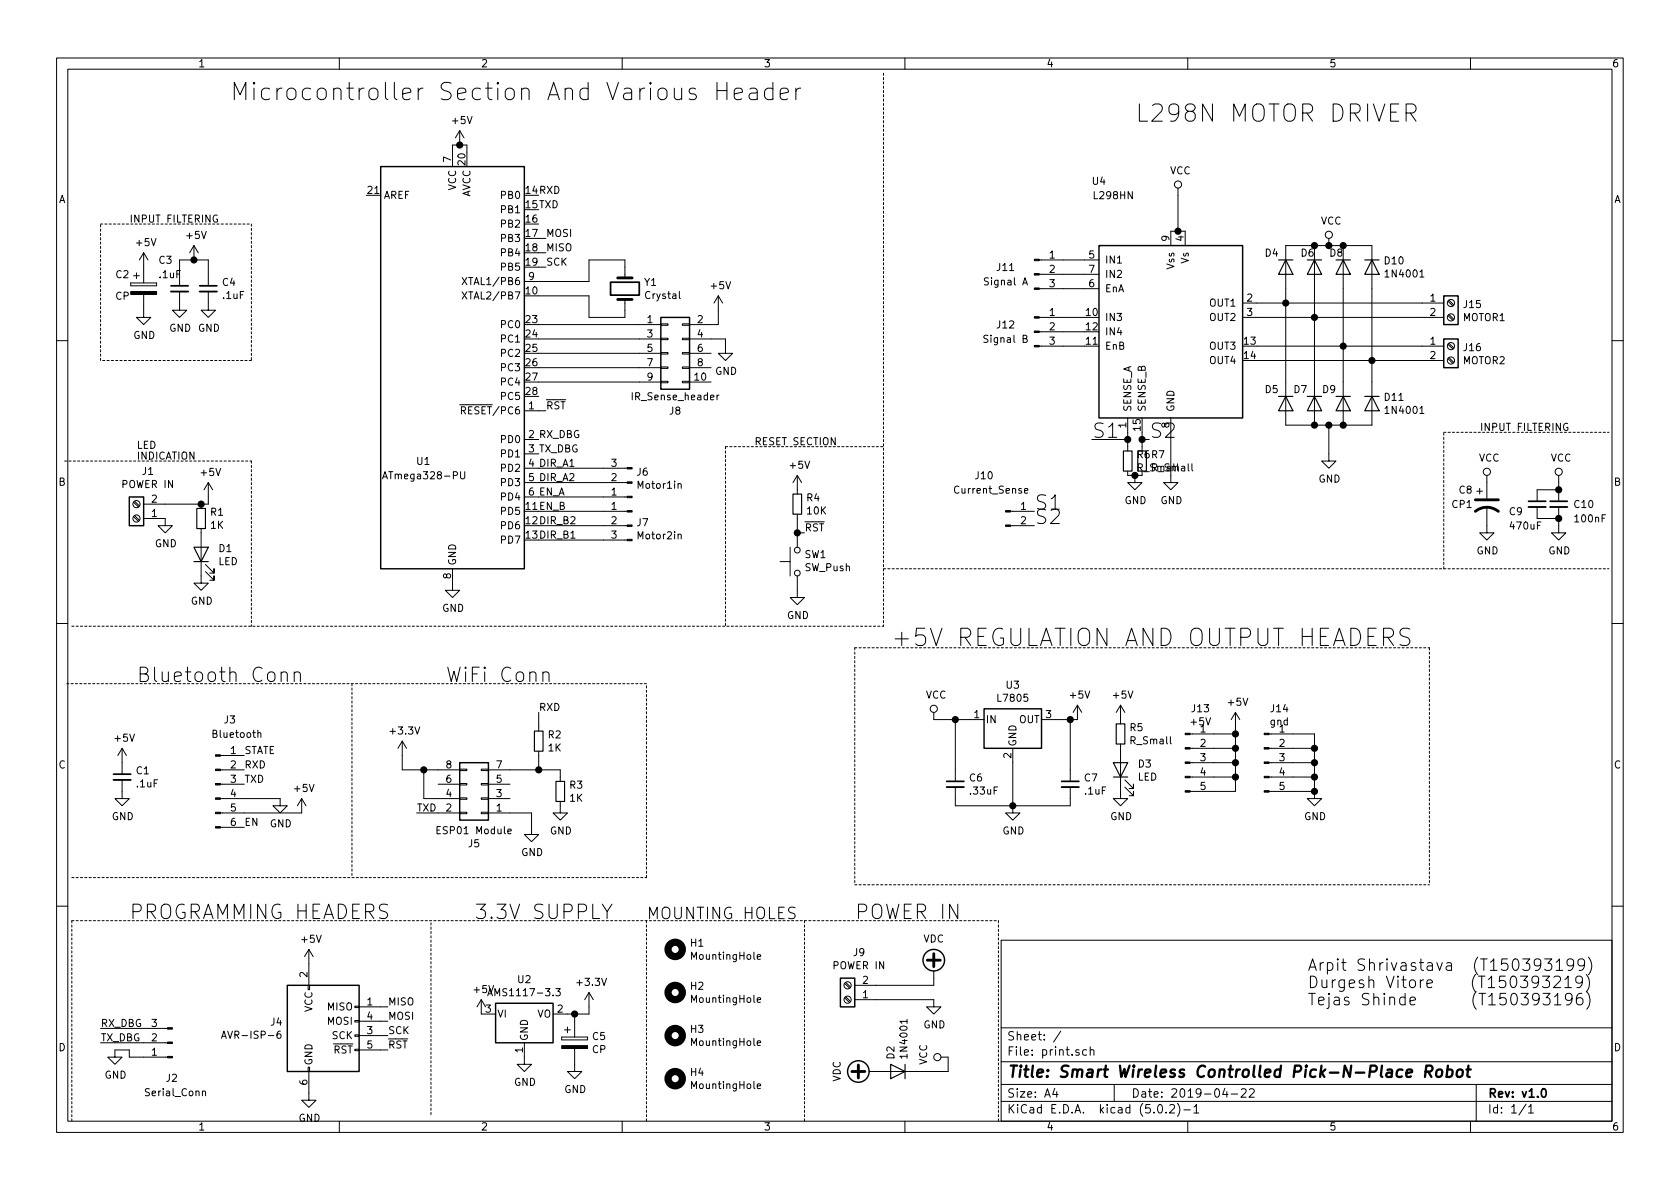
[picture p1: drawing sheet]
<svg xmlns="http://www.w3.org/2000/svg" width="297mm" height="210mm" viewBox="0 0 297 210" stroke-linecap="round" stroke-linejoin="round" font-family="sans-serif">
<g fill="none" stroke="#000" stroke-width=".18">
<path d="M10 10.3h277v189.9h-277zM12 12.2h273v186.1h-273zM60 10.3v1.9M110 10.3v1.9M126.8 14.6v3M126.8 16h1.7M128.5 14.6v3M129.8 16.6l1.5-.3-.2-.6-.3-.1h-.5l-.3 .1-.2 .3v1.2l.2 .3 .3 .1h.5l.3-.1M132.6 15.7l.3-.1h.6l.2 .1 .2 .3v1.6M133.9 16.3l-.3 .2h-.7a.6 .6 0 0 0-.5 .5 .6 .6 0 0 0 .5 .6h.7l.3-.1M136.7 15.7l-.4-.1h-.5l-.5 .3-.1 .3v.8l.3 .5 .3 .1h.5l.4-.1M136.7 14.6v3"/>
<path d="M137.9 16.6l1.5-.3-.2-.6-.2-.1h-.6l-.3 .1-.2 .3v1.2l.2 .3 .3 .1h.6l.2-.1M140.7 15.6v2M141.6 15.6a.77 .77 0 0 0-.9 .6M160 10.3v1.9M210 10.3v1.9M248.6 20h1.2a.83 .83 0 0 0 .6-.8 .83 .83 0 0 0-.6-.8h-1.2v3M249.4 20l1 1.4M260 10.3v1.9M38.4 38.1a.59 .59 0 0 0-.7 .6 .59 .59 0 0 0 .7 .5l.1-.4h-.3M81.3 23.1l-.8 1.3M81.3 23.1v2.5M81.3 23.1l.7 1.3"/>
<path d="M82.5 26.9v-1.3h-2.5v3.9M208.3 33.3v7.6M23.1 50v.5zM23.1 50.5h4.6zM23.1 50h4.6zM23.6 48.8h1M24.1 48.3v1M25.4 52.1v4h1.3l-1.3 1.3-1.3-1.3h1.3M25.4 44.7v5.3M25.4 44.7l-.8 1.3M25.4 44.7l.8 1.3M27.7 50v.5z"/>
<path d="M31.7 51.6v3.3h1.3l-1.3 1.2-1.2-1.2h1.2M31.7 50.5v-4.5h5.1v4.5M34.3 43.4l-.8 1.3M34.3 43.4v2.6M34.3 43.4l.8 1.3M36.8 51.6v3.3h1.3l-1.3 1.2-1.2-1.2h1.2M81.7 51.6l.8 1.3M81.7 49.1l.8 1.2M82.5 51.6l-.8 1.3M82.5 49.1l-.8 1.2M95.2 52.3h8.9v3.8h6.4v-3.1M95.2 57.4h21.6"/>
<path d="M95.2 59.9h21.6M95.2 44.7h1.3M95.2 47.2h1.3M95.2 42.2h1.3M110.5 49.1v-3.1h-6.4v3.8h-11.4M116.8 59.8h1.3v.3h-1.3zM116.8 57.3h1.3v.2h-1.3zM120.1 51.5v1.1l.2 .2M120.6 59.8h1.3v.3h-1.3zM120.6 57.3h1.3v.2h-1.3zM121.9 59.9h6.4v2.6h1.2l-1.2 1.2-1.3-1.2h1.3M127 52.3v5.1h-5.1"/>
<path d="M127 52.3l-.8 1.3M127 52.3l.8 1.3M180.8 50.4l.4-1.3 .5 1.3M180.9 59.9l.6-.1v-.4l-.6-.1v1.2h.5l.2-.2v-.2l-.3-.2M180.9 50h.6M183.7 46h10.6M183.7 56.1h8.1M183.7 51h10.6M183.7 48.5h10.6M183.7 58.7h8.1M207 43.4v-2.5h2.5v2.5M219.7 56.1h35.6"/>
<path d="M219.7 53.6h35.6M227.3 43.4h15.3v31.8h-15.3zM232.4 43.4v31.8M234.9 42.2v1.2M237.5 43.4v31.8M251.1 49h.7M256 55.8l.9 .8M256 53.3l.9 .8M256.2 55.6l.8 .9M256.2 53.1l.8 .8M10 60.2h2M81.3 71.6h1.2"/>
<path d="M81.6 72.6l.6-.1 .1-.1-.1-.3-.1-.2h-.5v1.3M81.9 72.6l.4 .6M92.7 72.6h3.8M92.7 77.7h2.5M95.2 67.6h21.6M95.2 62.5h21.6M95.2 65h21.6M116.8 67.4h1.3v.3h-1.3zM116.8 64.9h1.3v.2h-1.3zM116.8 62.4h1.3v.2h-1.3zM120.6 67.4h1.3v.3h-1.3zM120.6 64.9h1.3v.2h-1.3z"/>
<path d="M120.6 62.4h1.3v.2h-1.3zM121.9 67.6h3.8M121.9 62.5h3.8M121.9 65h3.8M127.1 69.9l-.3 .2M183.7 61.2h8.1M193 77.7h6.4M199.4 73.9v5.9M201.9 77.7h1.3M201.9 76.4v3.4M207 76.4v8.9h1.3l-1.3 1.3-1.3-1.3h1.3M222.2 61.2h33.1"/>
<path d="M222.2 63.7h33.1M234.9 75.2v6.3h1.3l-1.3 1.3-1.2-1.3h1.2M251.1 73.1h.7M256 63.4l.9 .9M256 60.9l.9 .8M256.2 63.2l.8 .9M256.2 60.7l.8 .8M277.2 74.9a.59 .59 0 0 0-.8 .6 .59 .59 0 0 0 .8 .6v-.5h-.2M285 60.2h2M23.6 88.8l.9 .9M23.6 91.4l.9 .8M23.8 88.6l.9 .9"/>
<path d="M23.8 91.2l.9 .8M25.4 91.7h3.8v1.3h1.3l-1.3 1.2-1.3-1.2h1.3M35.6 93.5v9.6h1.2l-1.2 1.3-1.3-1.3h1.3M35.6 89.1v.8M36.3 99.8l1.5 1.5v-.7v.7h-.7M36.8 85.3v3.8h-11.4M36.8 85.3l-.7 1.3M36.8 85.3l.8 1.3M67.6 84.7l.5-1.3 .4 1.3M67.8 84.3h.6M81.4 83.4v1l.3 .3 .3-.1 .2-.2v-1M92.7 80.3h2.5"/>
<path d="M92.7 82.8h18.2M92.7 85.3h18.2M92.7 87.9h18.2M95.2 95.5h15.7M95.2 93h15.7M95.2 90.4h15.7M119.9 85.6l.2-.1 .3 .1v.8M119.9 94.6l.2-.1h.3v.8M137.9 99.3h1.8M139.7 96.8v5M141 84.1v3.3M141 90.9v5.9"/>
<path d="M141 84.1l-.8 1.2M141 84.1l.7 1.2M141 94.2h1.2M178.7 93h4.2M178.7 90.4h4.2M181.2 86.8l.5-.1v-.3h-.4l-.1 .2v.6h.5M199.4 83.3v.8h2.5M200.7 84.1v1.2h1.2l-1.2 1.3-1.3-1.3h1.3M208.9 82.5h.5l.1 .8M209.5 82.7l-.4 .1-.2 .2v.2h.6M210.1 82v1.1l.2 .2M210.7 82v1.1l.2 .2"/>
<path d="M261.1 86.9h1M261.6 86.4v1M262.9 89.7v4.5h1.3l-1.3 1.3-1.3-1.3h1.3M262.9 84.1v4M271.8 89.7v2h3.8M275.6 89.7v4.5h1.3l-1.3 1.3-1.3-1.3h1.3M275.6 84.1v4.5M275.6 86.6h-3.8v2M10 110.3h2M36.3 101.1l1.5 1.5v-.8v.8h-.7M49.7 119.1a.63 .63 0 0 1 1.1 .1v1.3M49.7 118.8v1.7"/>
<path d="M52 119.1a.63 .63 0 0 1 1.1 .1v1.3M52 118.8v1.7M80 100.6v3.8h1.3l-1.3 1.3-1.3-1.3h1.3M96 119.1a.63 .63 0 0 1 1.1 .1v1.3M141 101.8v3.9h1.2l-1.2 1.2-1.3-1.2h1.3M244.6 112.7h1.2a.83 .83 0 0 0 .6-.8 .83 .83 0 0 0-.6-.8h-1.2v3M245.4 112.7l1 1.4M249.3 111.2l-.5-.1h-.7a.74 .74 0 0 0-.6 .7 .74 .74 0 0 0 .6 .7l.6 .2a.74 .74 0 0 1 .6 .7 .74 .74 0 0 1-.6 .7h-.7l-.5-.1M285 110.3h2M21.6 137.9v3.3h1.3l-1.3 1.3-1.3-1.3h1.3M21.6 132.3v4.6M21.6 132.3l-.8 1.3"/>
<path d="M21.6 132.3l.8 1.3M39 138.7h4.2M39 136.1h4.2M39 133.6h4.2M45.6 129.7l.2-.1h.3v.8M71.1 131.1v5h10.2M71.1 131.1l-.7 1.2M71.1 131.1l.8 1.2M74.9 136.1v5.1h6.4M77.5 138.7h3.8M81.3 136h1.2v.3h-1.2zM81.3 138.6h1.2v.2h-1.2z"/>
<path d="M85.1 136h1.3v.3h-1.3zM85.1 138.6h1.3v.2h-1.3zM86.4 138.7h3.8M86.4 136.1h12.7v2.1M95.2 126v3.3M95.2 132.8v3.3M165.1 126v1.2h8.9M168.9 127.2v11M168.9 139.2v3.3h20.3v-3.3M179.1 132.3v11.5h1.2l-1.2 1.2-1.3-1.2h1.3M189.2 127.2v11M190.5 124.7v2.5h-6.4"/>
<path d="M190.5 124.7l-.8 1.3M190.5 124.7l.8 1.3M198.1 131.6v9.6h1.3l-1.3 1.3-1.3-1.3h1.3M198.1 124.7l-.7 1.3M198.1 124.7v3.3M198.1 124.7l.8 1.3M198.9 139.2l1.5 1.5v-.8v.8h-.8M198.9 137.9l1.5 1.5v-.7v.7h-.8M210.4 137.4h8M210.4 134.9h8M210.4 132.3h8M210.4 129.8h8"/>
<path d="M218.4 126v13.9h-8M218.4 126l-.7 1.2M218.4 126l.8 1.2M224.4 129.8h8v10.1M224.4 139.9h8M224.4 137.4h8M224.4 134.9h8M224.4 132.3h8M232.4 139.9v1.3h1.3l-1.3 1.3-1.3-1.3h1.3M39 141.2h10.5v1.3h1.3l-1.3 1.3-1.2-1.3h1.2M39 146.3h4.2M53.3 141.2v2.6h-14.3"/>
<path d="M53.3 141.2l-.7 1.3M53.3 141.2l.8 1.3M73.7 143.8h7.6M81.3 141.1h1.2v.2h-1.2zM81.3 143.6h1.2v.3h-1.2zM85.1 141.1h1.3v.2h-1.3zM85.1 143.6h1.3v.3h-1.3zM86.4 143.8h7.6v3.8h1.2l-1.2 1.2-1.3-1.2h1.3M86.4 141.2h3.8M89.8 147l.6-.1-.1-.2-.3-.1-.2 .2 .1 .6h.4M99.1 141.7v2.1h1.2l-1.2 1.2-1.3-1.2h1.3M106.5 159.9l.8 1.3 .9-1.3"/>
<path d="M10 160.2h2M54.5 174.2h.2v.8h-.2zM54.6 167.9v6.3M54.6 167.9l-.8 1.3M54.6 167.9l.8 1.3M62.7 177.9h.8v.3h-.8zM63.5 178h5.1M85.1 176.8v2.5h2.5M85.1 176.8l-.8 1.2M85.1 176.8l.8 1.2M98.3 174.8h.8l-.5 .5 .4 .1 .1 .5-.3 .2-.5-.1M101.6 179.3v4.1"/>
<path d="M104.1 175.5v3.8h-6.3M104.1 175.5l-.7 1.3M104.1 175.5l.8 1.3M107.3 161.2v1.2M133.9 169.2l.6-.1-.1-.2-.3-.1-.2 .2 .1 .6h.4M133.9 176.8l.6-.1-.1-.2-.3-.1-.2 .2 .1 .6h.4M149.4 173.9l.8 .8M149.4 176.4l.8 .9M149.5 173.7l.9 .9M149.5 176.3l.9 .8M151.1 176.8h14v1.2h1.3l-1.3 1.3-1.3-1.3h1.3M165.1 171.7v2.5h-14"/>
<path d="M177 166.3h108v32h-108zM249.3 177l1-.2-.1-.4-.6-.1-.3 .3 .1 1 .2 .1 .6-.1M251.1 173.3v1.3M251.7 173.3a.54 .54 0 0 0-.6 .4M252.3 174l1-.2-.1-.4-.6-.1-.3 .3 .1 .9 .2 .1 .6-.1M272 173.5l-.1 .3a.69 .69 0 0 1-.9-.1l-.1-.2 .1-.7a.68 .68 0 0 1 .9 0 1.35 1.35 0 0 1-.5 1.8h-.3M272.1 176.5l-.3 .4h-.5l-.3-.4v-.5l.2-.2 .6-.1 .2 .1a1.35 1.35 0 0 1-.4 1.9h-.4M272.7 172.6h1.3l-.7 .8a.53 .53 0 0 1 .7 .4v.4l-.2 .3-.8 .1-.3-.2M272.8 175.7h1.3l-.7 .7a.54 .54 0 0 1 .7 .4v.5l-.2 .3-.8 .1-.3-.2M273.1 169.6h1.3l-.7 .7a.59 .59 0 0 1 .7 .4v.5l-.2 .3-.8 .1-.3-.2M274.8 172.8l.2-.2h.5a.53 .53 0 0 1 .3 .9l-1.1 1.1h1.2M274.9 176.2l.5-.5v2"/>
<path d="M274.9 177.7h1.1M275.1 170.1l.6-.5v2M275.1 171.6h1.2M276.7 173.2l.6-.6v2M276.7 174.6h1.2M278 176.5l-.1 .2a.68 .68 0 0 1-1 0l-.1-.7 .2-.2a.69 .69 0 0 1 .9 0 1.35 1.35 0 0 1-.5 1.9h-.4M278.2 170.4l-.3 .4h-.5l-.3-.4v-.5l.2-.2 .6-.1 .2 .1a1.35 1.35 0 0 1-.5 1.9h-.3M279.7 175.7a.8 .8 0 0 0-1 .8v.8l.2 .3 .6 .1 .3-.2 .1-.7-.2-.3-.6-.1-.4 .4M279.8 173.5l-.4 .4h-.4l-.4-.4v-.5l.2-.3 .6-.1 .3 .2a1.35 1.35 0 0 1-.5 1.8h-.4M280.2 170.4l-.2 .3a.69 .69 0 0 1-.9-.1l-.1-.2 .1-.7a.68 .68 0 0 1 1 0 1.35 1.35 0 0 1-.5 1.9h-.4M280.5 172.3a2.41 2.41 0 0 1 0 3.1M280.5 175.4a2.33 2.33 0 0 1 0 3.1"/>
<path d="M280.8 169.3a2.33 2.33 0 0 1 0 3.1M285 160.2h2M17.8 181.9h11.8M17.8 184.4h11.8M20.3 186.9h-1.3l1.3 1.3 1.3-1.3h-1.3v-1.2h2.6v1.2h6.7M35.8 193.1l.2-.2 .3 .1v.8M39.2 183.6l.4-1.3 .4 1.3M39.3 183.3h.6M49.6 182.3l-.4 .1a.87 .87 0 0 0 0 1.2l.4-.1v-.5l-.4-.2-.2 .3M54.5 188.7h.2v.8h-.2zM54.6 189.5v5.1h1.3l-1.3 1.2-1.3-1.2h1.3M60 198.3v1.9"/>
<path d="M62.7 185.5h.8v.3h-.8zM62.7 183h.8v.3h-.8zM62.7 180.5h.8v.2h-.8zM63.5 183.1h5.1M63.5 180.6h5.1M63.5 185.7h5.1M92.7 184.4v3.8h1.3l-1.3 1.3-1.3-1.3h1.3M99.3 183.4v.5zM99.3 183.9h4.6zM99.3 183.4h4.6zM99.8 182.1h1M100.3 181.6v1"/>
<path d="M101.6 185.4v4.1h1.3l-1.3 1.2-1.3-1.2h1.3M103.9 183.4v.5zM110 198.3v1.9M133.9 184.4l.6-.1-.1-.2-.3-.1-.2 .2 .1 .6h.4M133.9 192.1l.6-.1-.1-.3h-.3l-.2 .1 .1 .7h.4M160 198.3v1.9M160.4 180.3v.7M166.4 186.9h1.2v2.6h-13.9M177 194.8h108M177 191.8h108M177 187.8h108M177 181.8h108"/>
<path d="M186.5 192.5l-.4 1h1M186.8 193v1M187.6 182.3l-1.3 2M192.1 185.7l-.4-.1-.3 .3 .1 .6 .2 .1 .4-.1M192.8 185.7a.37 .37 0 0 1 .6 .1v.8M192.8 185.1v1.5M197 191.8v3M204.8 195.5l.4-.2a.94 .94 0 0 1 0 1.5 .79 .79 0 0 1-.4-1.3zM206.2 196.7v.1M206.8 195.5l.2-.2h.4l.2 .2 .1 .3-.1 .2-.8 .8h.9M208.2 195.1a1.71 1.71 0 0 1 0 2.3M209.3 196.3h1.2"/>
<path d="M210 198.3v1.9M211.1 195.8l.4-.5v1.5M211.1 196.8h.9M216.6 192.5l-.4 1h.9M216.9 193v1M217.7 193.5h1.1M219.5 192.7l.2-.2h.3l.3 .2v.3v.2l-.9 .8h.9M220.9 192.7l.2-.2h.4l.2 .2 .1 .3-1 1h1M260 198.3v1.9M261 191.8v6.5M269.8 195.2l-1.2 2M270.3 195.8l.4-.5v1.5"/>
<path d="M270.3 196.8h.8"/>
<circle cx="208.3" cy="32.6" r=".63"/>
<circle cx="234.9" cy="41.5" r=".63"/>
<circle cx="256.5" cy="53.6" r=".63"/>
<circle cx="256.5" cy="56.1" r=".63"/>
<circle cx="256.5" cy="63.7" r=".63"/>
<circle cx="256.5" cy="61.2" r=".63"/>
<circle cx="24.1" cy="89.1" r=".63"/>
<circle cx="24.1" cy="91.7" r=".63"/>
<circle cx="141" cy="97.3" r=".51"/>
<circle cx="262.9" cy="83.4" r=".63"/>
<circle cx="275.6" cy="83.4" r=".63"/>
<circle cx="141" cy="101.3" r=".51"/>
<circle cx="165.1" cy="125.3" r=".63"/>
<circle cx="149.9" cy="174.2" r=".63"/>
<circle cx="149.9" cy="176.8" r=".63"/>
<circle cx="165.7" cy="186.9" r=".63"/>
</g>
<path d="M30.2 50.5h3.1M35.3 50.5h3.1M107.9 49.9h5.1v2.3h-5.1zM270.3 88.6h3M274.1 88.6h3M20.1 136.9h3M167.4 138.2h3M187.7 138.2h3.1M272.7 192.7l.2-.2a.81 .81 0 0 1 .6 .6 .81 .81 0 0 1-.3 .8l-.2 .1a.79 .79 0 0 1-.3-1.3z" fill="none" stroke="#000" stroke-width=".3"/>
<path d="M248.7 189.8l1-.2-.1-.4-.6-.1-.3 .3v.9l.2 .1 .6-.1M252.1 189.5h.7a.56 .56 0 0 0 .5-.5 .56 .56 0 0 0-.3-.6h-.8l-.3 2M252.5 189.5l.6 .9M254.1 189.3a.53 .53 0 0 1 .5-.2 .53 .53 0 0 1 .4 .4l-.1 .6a.54 .54 0 0 1-.5 .4 .54 .54 0 0 1-.5-.4zM255.9 189.2a.68 .68 0 0 1 .9 .1v.8a.66 .66 0 0 1-1 .2M256 188.4l-.2 2M257.7 189.3a.53 .53 0 0 1 .5-.2 .53 .53 0 0 1 .4 .4v.6a.54 .54 0 0 1-.5 .4 .54 .54 0 0 1-.6-.4zM259.3 189.1h.7M259.6 188.4l-.2 1.8 .1 .1 .4 .1" fill="none" stroke="#000" stroke-width=".41"/>
<g fill="none" stroke="#000" stroke-width=".2">
<path d="M226.1 46h2.5M227.3 46l1.3 2.5h-2.5zM231.1 46h2.6M232.4 46l1.3 2.5h-2.6zM236.2 46h2.6M237.5 46l1.3 2.5h-2.6zM241.3 46h2.5M242.6 46l1.2 2.5h-2.5zM198.6 79.8h1.6v3.5h-1.6zM201.2 79.8h1.5v3.5h-1.5zM226.1 70.1h2.5M227.3 70.1l1.3 2.5h-2.5z"/>
<path d="M231.1 70.1h2.6M232.4 70.1l1.3 2.5h-2.6zM236.2 70.1h2.6M237.5 70.1l1.3 2.5h-2.6zM241.3 70.1h2.5M242.6 70.1l1.2 2.5h-2.5zM34.3 96.8h2.5l-1.2 2.5zM34.3 99.3h2.5M34.8 89.9h1.5v3.6h-1.5zM140.2 87.4h1.5v3.5h-1.5zM94.5 129.3h1.5v3.5h-1.5zM98.3 138.2h1.5v3.5h-1.5z"/>
<path d="M196.8 134.9h2.6l-1.3 2.5zM196.8 137.4h2.6M197.4 128h1.5v3.6h-1.5zM157.5 188.2l2.5 1.3-2.5 1.2zM160 188.2v2.5"/>
</g>
<g fill="#000" stroke="#000" stroke-width=".25">
<circle cx="81.3" cy="25.6" r=".51"/>
<circle cx="34.3" cy="46" r=".51"/>
<circle cx="208.3" cy="40.9" r=".51"/>
<circle cx="227.3" cy="53.6" r=".51"/>
<circle cx="232.4" cy="56.1" r=".51"/>
<circle cx="232.4" cy="43.4" r=".51"/>
<circle cx="235" cy="43.4" r=".51"/>
<circle cx="237.5" cy="43.4" r=".51"/>
<circle cx="199.4" cy="77.7" r=".51"/>
<circle cx="201.9" cy="77.7" r=".51"/>
<circle cx="232.4" cy="75.2" r=".51"/>
<circle cx="235" cy="75.2" r=".51"/>
<circle cx="237.5" cy="61.2" r=".51"/>
<circle cx="237.5" cy="75.2" r=".51"/>
<circle cx="242.6" cy="63.7" r=".51"/>
<circle cx="35.6" cy="89.1" r=".51"/>
<circle cx="141" cy="94.2" r=".51"/>
<circle cx="200.7" cy="84.1" r=".51"/>
<circle cx="275.6" cy="86.6" r=".51"/>
<circle cx="275.6" cy="91.7" r=".51"/>
<circle cx="74.9" cy="136.1" r=".51"/>
<circle cx="95.3" cy="136.1" r=".51"/>
<circle cx="168.9" cy="127.2" r=".51"/>
<circle cx="189.2" cy="127.2" r=".51"/>
<circle cx="218.4" cy="132.3" r=".51"/>
<circle cx="218.4" cy="137.4" r=".51"/>
<circle cx="218.4" cy="129.8" r=".51"/>
<circle cx="218.4" cy="134.9" r=".51"/>
<circle cx="232.4" cy="137.4" r=".51"/>
<circle cx="232.4" cy="139.9" r=".51"/>
<circle cx="232.4" cy="132.3" r=".51"/>
<circle cx="232.4" cy="134.9" r=".51"/>
<circle cx="179.1" cy="142.5" r=".51"/>
<circle cx="101.6" cy="179.3" r=".51"/>
</g>
<path d="M109.2 49.1h2.6M109.2 53h2.6M260.9 90.4a3.3 3.3 0 0 1 4 0M260.9 88.4h4M164 169.8h2.2M165.1 168.7v2.2M150.6 189.5h2.3M151.8 188.3v2.3" fill="none" stroke="#000" stroke-width=".51"/>
<path d="M30.2 51.6h3.1M35.3 51.6h3.1M270.3 89.7h3M274.1 89.7h3M20.1 137.9h3M167.4 139.2h3M187.7 139.2h3.1" fill="none" stroke="#000" stroke-width=".33"/>
<g fill="none" stroke="#000" stroke-width=".25">
<path d="M67.3 29.5h25.4v71.1h-25.4zM116.8 56.1h5.1v12.7h-5.1zM194.3 43.4h25.4v30.5h-25.4zM255.3 52.3h2.5v5.1h-2.5zM255.3 59.9h2.5v5.1h-2.5zM22.9 87.9h2.5v5.1h-2.5zM81.3 134.9h5.1v10.1h-5.1zM174 125.3h10.1v7h-10.1zM50.8 174.2h12.7v15.3h-12.7zM87.6 177.4h10.2v7h-10.2zM148.6 173h2.5v5h-2.5z"/>
<circle cx="165.1" cy="169.8" r="1.9"/>
<circle cx="151.8" cy="189.5" r="1.9"/>
</g>
<g fill="#000" stroke="#000" stroke-width=".18">
<path d="M23.1 51.6h4.6v.5h-4.6zM182.9 50.9h.8v.3h-.8zM182.9 48.4h.8v.2h-.8zM182.9 45.8h.8v.3h-.8zM182.9 58.5h.8v.3h-.8zM182.9 56h.8v.3h-.8zM182.9 61.1h.8v.2h-.8zM110.9 82.7h.9v.2h-.9zM110.9 85.2h.9v.3h-.9zM110.9 87.8h.9v.2h-.9zM110.9 95.4h.9v.2h-.9zM110.9 92.8h.9v.3h-.9z"/>
<path d="M110.9 90.3h.9v.2h-.9zM177.8 92.8h.9v.3h-.9zM177.8 90.3h.9v.2h-.9zM38.1 138.6h.9v.2h-.9zM38.1 136h.9v.3h-.9zM38.1 133.5h.9v.2h-.9zM209.5 139.8h.9v.3h-.9zM209.5 137.3h.9v.2h-.9zM209.5 134.7h.9v.3h-.9zM209.5 132.2h.9v.3h-.9zM209.5 129.7h.9v.2h-.9zM223.5 139.8h.9v.3h-.9z"/>
<path d="M223.5 137.3h.9v.2h-.9zM223.5 134.7h.9v.3h-.9zM223.5 132.2h.9v.3h-.9zM223.5 129.7h.9v.2h-.9zM38.1 146.2h.9v.2h-.9zM38.1 143.6h.9v.3h-.9zM38.1 141.1h.9v.2h-.9zM29.6 181.7h.9v.3h-.9zM29.6 184.3h.9v.2h-.9zM29.6 186.8h.9v.3h-.9zM99.3 184.9h4.6v.5h-4.6z"/>
</g>
<g fill="none" stroke="#000" stroke-width="1.3">
<circle cx="119.4" cy="175.5" r="1.27"/>
<circle cx="119.4" cy="167.9" r="1.27"/>
<circle cx="119.4" cy="190.7" r="1.27"/>
<circle cx="119.4" cy="183.1" r="1.27"/>
</g>
<g fill="none" stroke="#000" stroke-width=".18" stroke-dasharray=".4 .4">
<path d="M156.2 12.9v97.8M17.8 39.6h26.6M44.4 39.6v24.1M17.8 63.7v-24.1M44.4 63.7h-26.6M128.3 79v31.7M128.3 79h27.9M255.3 76.4h29.2M11.4 81.5h33M44.4 81.5v29.2M12.7 110.7h143.5M151.1 114.5h101.6"/>
<path d="M151.1 114.5v42M156.2 100.6h128.3M252.7 114.5v42M255.3 100.6v-24.2M62.2 120.9v34.3M114.3 120.9h-102.9M12.7 155.2h101.6M114.3 155.2v-34.3M151.1 156.5h101.6M12.7 162.8v35.6M12.7 162.8h163.8M114.3 162.8v35.6"/>
<path d="M142.2 162.8v35.6M176.5 162.8v35.6M76.2 197.1v-34.3"/>
</g>
<g font-size="4.2">
<text x="40.6" y="17.8">Microcontroller Section And Various Header</text>
<text x="200.7" y="21.6">L298N MOTOR DRIVER</text>
<text x="157.5" y="114.3">+5V REGULATION AND OUTPUT HEADERS</text>
</g>
<g font-size="3.5">
<text x="193" y="77.5">S1</text>
<text x="203.2" y="77.5">S2</text>
<text x="182.9" y="90.2">S1</text>
<text x="182.9" y="92.7">S2</text>
<text x="24.1" y="120.6">Bluetooth Conn</text>
<text x="78.7" y="120.6">WiFi Conn</text>
<text x="22.9" y="162.6">PROGRAMMING HEADERS</text>
<text x="83.8" y="162.6">3.3V SUPPLY</text>
<text x="151.1" y="162.6">POWER IN</text>
</g>
<g font-size="2.8">
<text x="114.3" y="162.6">MOUNTING HOLES</text>
<text x="231.1" y="171.7">Arpit Shrivastava (T150393199)</text>
<text x="231.1" y="174.7">Durgesh Vitore</text>
<text x="231.1" y="177.8">Tejas Shinde</text>
<text x="252.4" y="177.8">(T150393196)</text>
<text x="253.2" y="174.7">(T150393219)</text>
<text x="178" y="190.5">Title: Smart Wireless Controlled Pick-N-Place Robot</text>
</g>
<g font-size="2.1">
<text x="178" y="184">Sheet: /</text>
<text x="178" y="186.7">File: print.sch</text>
<text x="178" y="196.9">KiCad E.D.A. kicad (5.0.2)-1</text>
<text x="178" y="194.1">Size: A4</text>
<text x="200" y="194.1">Date: 2019-04-22</text>
<text x="263" y="194.1">Rev: v1.0</text>
<text x="263" y="196.9">Id: 1/1</text>
</g>
<g font-size="1.8">
<text x="35" y="11.9">1</text>
<text x="85" y="11.9">2</text>
<text x="135" y="11.9">3</text>
<text x="185" y="11.9">4</text>
<text x="235" y="11.9">5</text>
<text x="285" y="11.9">6</text>
<text x="80.1" y="21.9">+5V</text>
<text x="79.8" y="28.7" transform="rotate(-90 79.8 28.7)">7</text>
<text x="82.3" y="29.2" transform="rotate(-90 82.3 29.2)">20</text>
<text x="10.4" y="35.9">A</text>
<text x="65.1" y="34.3">21</text>
<text x="67.8" y="35.2">AREF</text>
<text x="80.6" y="33.7" transform="rotate(-90 80.6 33.7)">VCC</text>
<text x="83.2" y="35" transform="rotate(-90 83.2 35)">AVCC</text>
<text x="88.8" y="35.2">PB0</text>
<text x="93" y="34.3">14RXD</text>
<text x="193.2" y="32.7">U4</text>
<text x="193.6" y="35.2">L298HN</text>
<text x="206.9" y="30.8">VCC</text>
<text x="285.4" y="35.9">A</text>
<text x="22.9" y="39.4">INPUT FILTERING</text>
<text x="88.8" y="37.7">PB1</text>
<text x="88.8" y="40.3">PB2</text>
<text x="93" y="36.8">15TXD</text>
<text x="93" y="39.4">16</text>
<text x="93" y="41.9">17</text>
<text x="96.5" y="41.9">MOSI</text>
<text x="233.5" y="39.7">VCC</text>
<text x="24.2" y="43.5">+5V</text>
<text x="28.1" y="46.7">C3</text>
<text x="33.1" y="42.3">+5V</text>
<text x="88.8" y="42.8">PB3</text>
<text x="88.8" y="45.3">PB4</text>
<text x="88.8" y="47.9">PB5</text>
<text x="93" y="44.4">18</text>
<text x="93" y="47">19</text>
<text x="96.5" y="47">SCK</text>
<text x="96.5" y="44.4">MISO</text>
<text x="176.3" y="47.9">J11</text>
<text x="185.6" y="45.7">1</text>
<text x="192.6" y="45.7">5</text>
<text x="195.3" y="46.6">IN1</text>
<text x="206.8" y="42.6" transform="rotate(-90 206.8 42.6)">9</text>
<text x="207.6" y="47.6" transform="rotate(-90 207.6 47.6)">Vss</text>
<text x="209.3" y="42.6" transform="rotate(-90 209.3 42.6)">4</text>
<text x="210.2" y="46.6" transform="rotate(-90 210.2 46.6)">Vs</text>
<text x="223.7" y="45.4">D4</text>
<text x="230.1" y="45.4">D6</text>
<text x="235.2" y="45.4">D8</text>
<text x="244.9" y="46.8">D10</text>
<text x="20.4" y="53">CP</text>
<text x="20.5" y="49.2">C2</text>
<text x="28.2" y="49.2">.1uF</text>
<text x="39.4" y="50.6">C4</text>
<text x="39.5" y="52.9">.1uF</text>
<text x="82.7" y="53">XTAL2/PB7</text>
<text x="82.7" y="50.4">XTAL1/PB6</text>
<text x="93" y="52.1">10</text>
<text x="93.5" y="49.5">9</text>
<text x="114" y="50.6">Y1</text>
<text x="114.2" y="52.9">Crystal</text>
<text x="125.8" y="51.1">+5V</text>
<text x="174.3" y="50.5">Signal A</text>
<text x="185.6" y="48.3">2</text>
<text x="185.6" y="50.8">3</text>
<text x="192.6" y="50.8">6</text>
<text x="192.6" y="48.3">7</text>
<text x="195.3" y="51.7">EnA</text>
<text x="195.3" y="49.1">IN2</text>
<text x="220.5" y="53.3">2</text>
<text x="245.2" y="49.1">1N4001</text>
<text x="252.9" y="53.3">1</text>
<text x="23.6" y="59.9">GND</text>
<text x="29.9" y="58.7">GND GND</text>
<text x="88.8" y="58">PC0</text>
<text x="93" y="57.1">23</text>
<text x="93" y="59.7">24</text>
<text x="114.5" y="57.1">1</text>
<text x="114.5" y="59.7">3</text>
<text x="123.3" y="57.1">2</text>
<text x="123.3" y="59.7">4</text>
<text x="176.3" y="58.1">J12</text>
<text x="185.6" y="55.9">1</text>
<text x="185.6" y="58.4">2</text>
<text x="192.1" y="55.9">10</text>
<text x="192.1" y="58.4">12</text>
<text x="195.3" y="56.8">IN3</text>
<text x="195.3" y="59.3">IN4</text>
<text x="214" y="54.2">OUT1</text>
<text x="214" y="56.8">OUT2</text>
<text x="220.5" y="55.9">3</text>
<text x="252.9" y="55.9">2</text>
<text x="258.6" y="56.8">MOTOR1</text>
<text x="258.9" y="54.5">J15</text>
<text x="88.8" y="60.6">PC1</text>
<text x="88.8" y="63.1">PC2</text>
<text x="88.8" y="65.7">PC3</text>
<text x="93" y="62.2">25</text>
<text x="93" y="64.8">26</text>
<text x="114.5" y="62.2">5</text>
<text x="114.5" y="64.8">7</text>
<text x="123.3" y="62.2">6</text>
<text x="123.3" y="64.8">8</text>
<text x="174.3" y="60.6">Signal B</text>
<text x="185.6" y="61">3</text>
<text x="192.1" y="61">11</text>
<text x="195.3" y="61.8">EnB</text>
<text x="214" y="61.8">OUT3</text>
<text x="214" y="64.4">OUT4</text>
<text x="220" y="61">13</text>
<text x="220" y="63.5">14</text>
<text x="252.9" y="61">1</text>
<text x="252.9" y="63.5">2</text>
<text x="258.6" y="64.4">MOTOR2</text>
<text x="258.9" y="62.1">J16</text>
<text x="88.8" y="68.2">PC4</text>
<text x="88.8" y="70.7">PC5</text>
<text x="93" y="67.3">27</text>
<text x="93" y="69.8">28</text>
<text x="112" y="70.8">IR_Sense_header</text>
<text x="114.5" y="67.3">9</text>
<text x="122.9" y="67.3">10</text>
<text x="126.4" y="66.3">GND</text>
<text x="223.7" y="69.5">D5</text>
<text x="228.8" y="69.5">D7</text>
<text x="233.9" y="69.5">D9</text>
<text x="244.9" y="70.9">D11</text>
<text x="82.4" y="73.3">RESET/PC6</text>
<text x="93.5" y="72.4">1</text>
<text x="93.5" y="77.5">2 RX_DBG</text>
<text x="96.5" y="72.4">RST</text>
<text x="118.4" y="73.3">J8</text>
<text x="199.1" y="75.7" transform="rotate(-90 199.1 75.7)">1</text>
<text x="200" y="72.9" transform="rotate(-90 200 72.9)">SENSE_A</text>
<text x="201.7" y="76.1" transform="rotate(-90 201.7 76.1)">15</text>
<text x="202.6" y="72.9" transform="rotate(-90 202.6 72.9)">SENSE_B</text>
<text x="206.8" y="75.7" transform="rotate(-90 206.8 75.7)">8</text>
<text x="207.6" y="72.9" transform="rotate(-90 207.6 72.9)">GND</text>
<text x="245.2" y="73.2">1N4001</text>
<text x="261.6" y="76.2">INPUT FILTERING</text>
<text x="24.1" y="79.4">LED</text>
<text x="24.1" y="81.3">INDICATION</text>
<text x="25.2" y="84">J1</text>
<text x="73.7" y="82.2">U1</text>
<text x="88.8" y="78.4">PD0</text>
<text x="88.8" y="80.9">PD1</text>
<text x="88.8" y="83.4">PD2</text>
<text x="93.5" y="80">3 TX_DBG</text>
<text x="93.5" y="82.5">4 DIR_A1</text>
<text x="108.1" y="82.5">3</text>
<text x="133.3" y="78.7">RESET SECTION</text>
<text x="139.8" y="82.9">+5V</text>
<text x="201.1" y="81">R6R7</text>
<text x="201.3" y="83.4">R_Small</text>
<text x="261.5" y="81.6">VCC</text>
<text x="274.2" y="81.6">VCC</text>
<text x="10.4" y="85.9">B</text>
<text x="21.7" y="86.3">POWER IN</text>
<text x="26.8" y="88.9">2</text>
<text x="35.6" y="84.2">+5V</text>
<text x="68.5" y="84.8">ATmega328-PU</text>
<text x="88.8" y="86">PD3</text>
<text x="88.8" y="88.5">PD4</text>
<text x="93.5" y="85.1">5 DIR_A2</text>
<text x="93.5" y="87.6">6 EN_A</text>
<text x="108.1" y="87.6">1</text>
<text x="108.1" y="85.1">2</text>
<text x="112.6" y="84.1">J6</text>
<text x="112.9" y="86.4">Motor1in</text>
<text x="142.7" y="88.7">R4</text>
<text x="169" y="87.3">Current_Sense</text>
<text x="172.5" y="84.8">J10</text>
<text x="198.8" y="89.1">GND</text>
<text x="205.2" y="89.1">GND</text>
<text x="233.1" y="85.3">GND</text>
<text x="256.8" y="89.8">CP1</text>
<text x="258" y="87.3">C8</text>
<text x="278.4" y="89.8">C10</text>
<text x="285.4" y="85.9">B</text>
<text x="26.8" y="91.4">1</text>
<text x="37.3" y="91.2">R1</text>
<text x="37.3" y="93.5">1K</text>
<text x="88.8" y="91.1">PD5</text>
<text x="88.8" y="93.6">PD6</text>
<text x="93" y="90.2">11EN_B</text>
<text x="93" y="92.7">12DIR_B2</text>
<text x="93" y="95.2">13DIR_B1</text>
<text x="108.1" y="90.2">1</text>
<text x="108.1" y="92.7">2</text>
<text x="108.1" y="95.2">3</text>
<text x="112.6" y="93.1">J7</text>
<text x="112.9" y="95.4">Motor2in</text>
<text x="142.2" y="94">RST</text>
<text x="142.7" y="91">10K</text>
<text x="180.5" y="90.2">1</text>
<text x="180.5" y="92.7">2</text>
<text x="266.9" y="91.1">C9</text>
<text x="267.2" y="93.6">470uF</text>
<text x="278.6" y="92.4">100nF</text>
<text x="27.4" y="96.8">GND</text>
<text x="38.6" y="99.9">LED</text>
<text x="38.7" y="97.6">D1</text>
<text x="80.6" y="100.1" transform="rotate(-90 80.6 100.1)">GND</text>
<text x="88.8" y="96.1">PD7</text>
<text x="142.3" y="98.7">SW1</text>
<text x="142.3" y="101">SW_Push</text>
<text x="261.1" y="98">GND</text>
<text x="273.8" y="98">GND</text>
<text x="33.7" y="106.9">GND</text>
<text x="79.8" y="102.3" transform="rotate(-90 79.8 102.3)">8</text>
<text x="78.2" y="108.2">GND</text>
<text x="139.1" y="109.5">GND</text>
<text x="95.2" y="125.7">RXD</text>
<text x="163.7" y="123.5">VCC</text>
<text x="176.6" y="124.1">L7805</text>
<text x="178" y="121.8">U3</text>
<text x="189.3" y="123.5">+5V</text>
<text x="196.9" y="123.5">+5V</text>
<text x="210.8" y="126">J13</text>
<text x="217.2" y="124.8">+5V</text>
<text x="224.7" y="126">J14</text>
<text x="20.4" y="131.2">+5V</text>
<text x="37.8" y="130.5">Bluetooth</text>
<text x="39.7" y="127.9">J3</text>
<text x="69.2" y="129.9">+3.3V</text>
<text x="97" y="130.6">R2</text>
<text x="172.2" y="127">1</text>
<text x="174.2" y="127.9">IN</text>
<text x="180.2" y="127.9">OUT</text>
<text x="184.9" y="127">3</text>
<text x="199.8" y="129.3">R5</text>
<text x="200" y="131.6">R_Small</text>
<text x="210.6" y="128.3">+5V</text>
<text x="212.2" y="129.5">1</text>
<text x="224.6" y="128.3">gnd</text>
<text x="226.2" y="129.5">1</text>
<text x="10.4" y="135.9">C</text>
<text x="24.1" y="136.9">C1</text>
<text x="40.8" y="133.3">1</text>
<text x="40.8" y="135.9">2</text>
<text x="43.2" y="133.3">STATE</text>
<text x="43.2" y="135.9">RXD</text>
<text x="78.9" y="135.9">8</text>
<text x="87.8" y="135.9">7</text>
<text x="97" y="132.9">1K</text>
<text x="178.8" y="134.1" transform="rotate(-90 178.8 134.1)">2</text>
<text x="179.7" y="132.1" transform="rotate(-90 179.7 132.1)">GND</text>
<text x="201.3" y="135.7">D3</text>
<text x="212.2" y="132.1">2</text>
<text x="212.2" y="134.6">3</text>
<text x="212.2" y="137.2">4</text>
<text x="226.2" y="132.1">2</text>
<text x="226.2" y="134.6">3</text>
<text x="226.2" y="137.2">4</text>
<text x="285.4" y="135.9">C</text>
<text x="24.2" y="139.2">.1uF</text>
<text x="40.8" y="138.4">3</text>
<text x="40.8" y="141">4</text>
<text x="40.8" y="143.5">5</text>
<text x="43.2" y="138.4">TXD</text>
<text x="52.1" y="140">+5V</text>
<text x="73.7" y="143.5">TXD</text>
<text x="78.9" y="143.5">2</text>
<text x="78.9" y="141">4</text>
<text x="78.9" y="138.4">6</text>
<text x="87.8" y="143.5">1</text>
<text x="87.8" y="141">3</text>
<text x="87.8" y="138.4">5</text>
<text x="100.8" y="139.5">R3</text>
<text x="100.8" y="141.8">1K</text>
<text x="171.4" y="138.2">C6</text>
<text x="171.6" y="140.5">.33uF</text>
<text x="191.8" y="138.2">C7</text>
<text x="191.9" y="140.5">.1uF</text>
<text x="201.1" y="138">LED</text>
<text x="212.2" y="139.7">5</text>
<text x="226.2" y="139.7">5</text>
<text x="19.8" y="145">GND</text>
<text x="40.8" y="146">6</text>
<text x="43.2" y="146">EN</text>
<text x="47.7" y="146.3">GND</text>
<text x="77.7" y="147.5">ESP01 Module</text>
<text x="82.9" y="149.8">J5</text>
<text x="97.2" y="147.6">GND</text>
<text x="177.2" y="147.6">GND</text>
<text x="196.3" y="145">GND</text>
<text x="230.6" y="145">GND</text>
<text x="92.2" y="151.4">GND</text>
<text x="53.4" y="166.7">+5V</text>
<text x="122.1" y="167.4">H1</text>
<text x="163.2" y="166.7">VDC</text>
<text x="54.4" y="172.8" transform="rotate(-90 54.4 172.8)">2</text>
<text x="91.6" y="173.9">U2</text>
<text x="122.5" y="169.7">MountingHole</text>
<text x="147.4" y="171.4">POWER IN</text>
<text x="150.9" y="169.1">J9</text>
<text x="152.6" y="174">2</text>
<text x="55.2" y="179" transform="rotate(-90 55.2 179)">VCC</text>
<text x="58" y="178.7">MISO</text>
<text x="64.9" y="177.8">1</text>
<text x="68.6" y="177.8">MISO</text>
<text x="83.9" y="175.6">+5V</text>
<text x="85.9" y="179.1">3</text>
<text x="87.2" y="176.2">AMS1117-3.3</text>
<text x="87.9" y="180">VI</text>
<text x="95" y="180">VO</text>
<text x="98.6" y="179.1">2</text>
<text x="102.2" y="174.3">+3.3V</text>
<text x="122.1" y="175">H2</text>
<text x="122.5" y="177.3">MountingHole</text>
<text x="152.6" y="176.5">1</text>
<text x="10.4" y="185.9">D</text>
<text x="17.8" y="181.6">RX_DBG</text>
<text x="17.8" y="184.1">TX_DBG</text>
<text x="26.8" y="184.1">2</text>
<text x="26.8" y="181.6">3</text>
<text x="40.1" y="183.7">AVR-ISP-6</text>
<text x="47.9" y="181.4">J4</text>
<text x="58" y="181.2">MOSI</text>
<text x="58.8" y="183.8">SCK</text>
<text x="64.9" y="182.9">3</text>
<text x="64.9" y="180.3">4</text>
<text x="64.9" y="185.4">5</text>
<text x="68.6" y="180.3">MOSI</text>
<text x="68.6" y="182.9">SCK</text>
<text x="68.6" y="185.4">RST</text>
<text x="93.3" y="184.1" transform="rotate(-90 93.3 184.1)">GND</text>
<text x="104.8" y="183.9">C5</text>
<text x="122.1" y="182.6">H3</text>
<text x="122.5" y="185">MountingHole</text>
<text x="163.3" y="181.9">GND</text>
<text x="285.4" y="185.9">D</text>
<text x="18.5" y="190.7">GND</text>
<text x="26.8" y="186.7">1</text>
<text x="29.4" y="191.3">J2</text>
<text x="54.4" y="191.9" transform="rotate(-90 54.4 191.9)">6</text>
<text x="55.2" y="188.5" transform="rotate(-90 55.2 188.5)">GND</text>
<text x="59" y="186.3">RST</text>
<text x="92.5" y="186.2" transform="rotate(-90 92.5 186.2)">1</text>
<text x="104.7" y="186.2">CP</text>
<text x="122.1" y="190.3">H4</text>
<text x="148.6" y="191.3" transform="rotate(-90 148.6 191.3)">VDC</text>
<text x="158.1" y="187.3" transform="rotate(-90 158.1 187.3)">D2</text>
<text x="160.5" y="186.8" transform="rotate(-90 160.5 186.8)">1N4001</text>
<text x="163.9" y="188.3" transform="rotate(-90 163.9 188.3)">VCC</text>
<text x="25.9" y="193.8">Serial_Conn</text>
<text x="90.9" y="192">GND</text>
<text x="99.8" y="193.3">GND</text>
<text x="122.5" y="192.6">MountingHole</text>
<text x="35" y="199.9">1</text>
<text x="52.8" y="198.4">GND</text>
<text x="85" y="199.9">2</text>
<text x="135" y="199.9">3</text>
<text x="185" y="199.9">4</text>
<text x="235" y="199.9">5</text>
<text x="285" y="199.9">6</text>
</g>
</svg>
